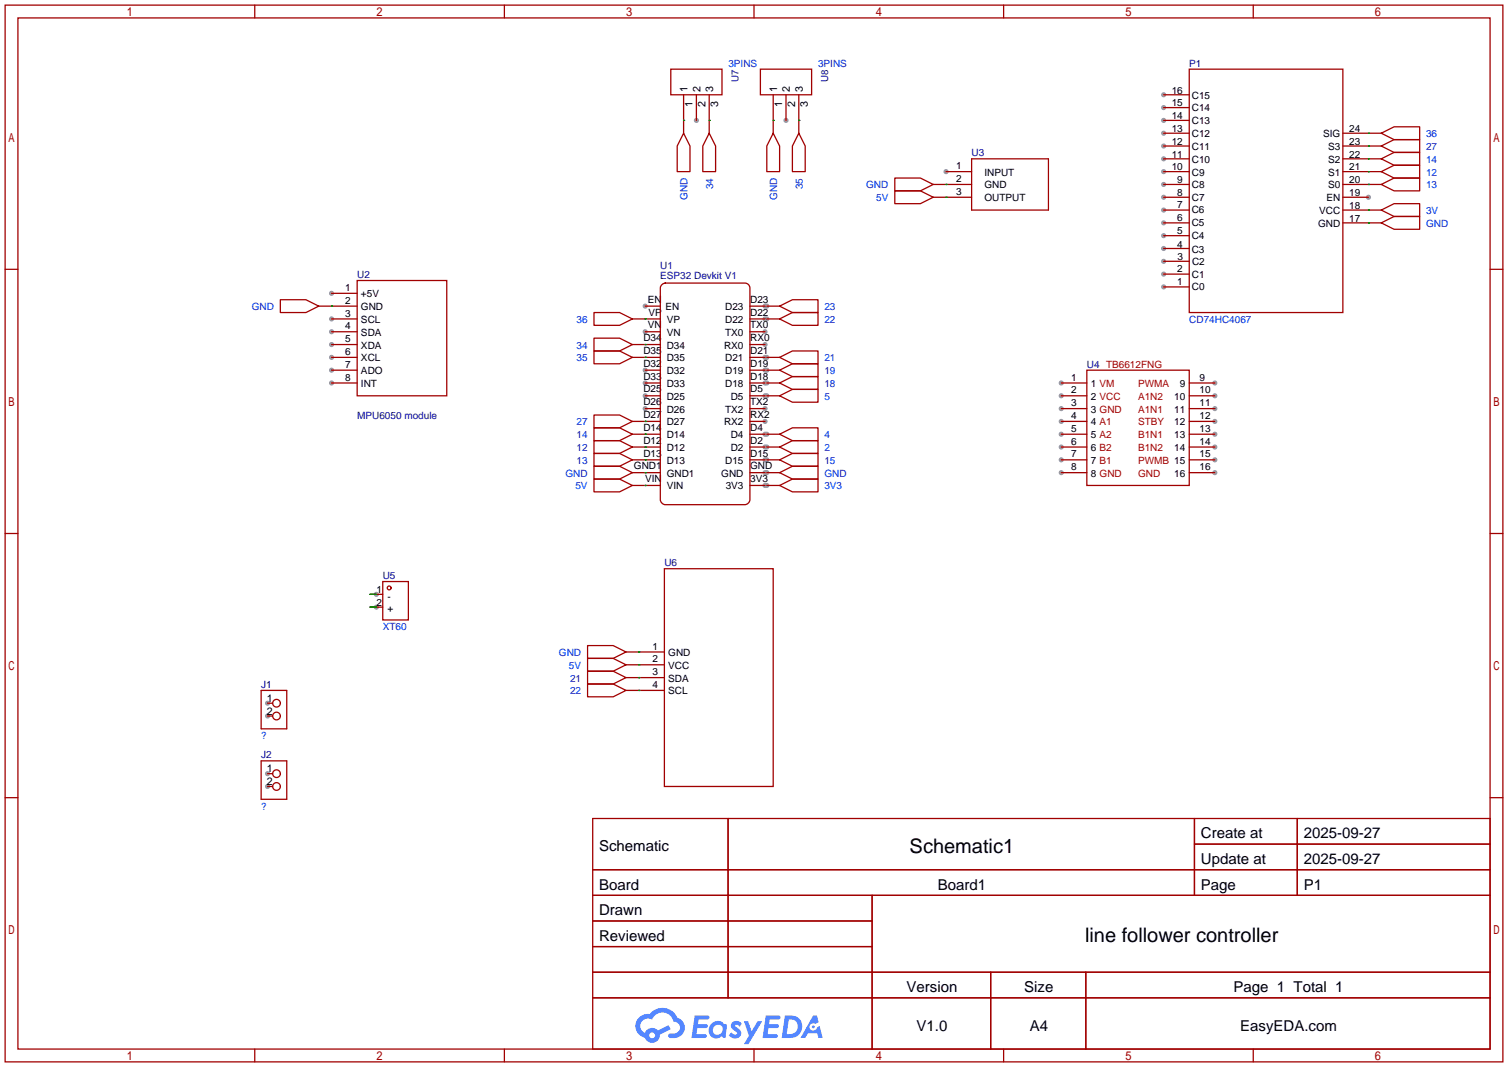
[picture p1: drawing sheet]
<svg xmlns="http://www.w3.org/2000/svg" width="299mm" height="212mm" viewBox="0 0 299 212" stroke-linecap="round" stroke-linejoin="round" font-family="sans-serif">
<g fill="#999">
<circle cx="128" cy="60.7" r=".51"/>
<circle cx="128" cy="65.8" r=".51"/>
<circle cx="128" cy="73.4" r=".51"/>
<circle cx="128" cy="75.9" r=".51"/>
<circle cx="128" cy="78.5" r=".51"/>
<circle cx="128" cy="81" r=".51"/>
<circle cx="151.8" cy="60.7" r=".51"/>
<circle cx="151.8" cy="63.2" r=".51"/>
<circle cx="151.8" cy="65.8" r=".51"/>
<circle cx="151.8" cy="68.3" r=".51"/>
<circle cx="151.8" cy="70.9" r=".51"/>
<circle cx="151.8" cy="73.4" r=".51"/>
<circle cx="151.8" cy="75.9" r=".51"/>
<circle cx="151.8" cy="78.5" r=".51"/>
<circle cx="151.8" cy="81" r=".51"/>
<circle cx="151.8" cy="83.6" r=".51"/>
<circle cx="151.8" cy="86.1" r=".51"/>
<circle cx="151.8" cy="88.6" r=".51"/>
<circle cx="151.8" cy="91.2" r=".51"/>
<circle cx="151.8" cy="93.7" r=".51"/>
<circle cx="151.8" cy="96.3" r=".51"/>
<circle cx="65.8" cy="58.2" r=".51"/>
<circle cx="65.8" cy="63.2" r=".51"/>
<circle cx="65.8" cy="65.8" r=".51"/>
<circle cx="65.8" cy="68.3" r=".51"/>
<circle cx="65.8" cy="70.9" r=".51"/>
<circle cx="65.8" cy="73.4" r=".51"/>
<circle cx="65.8" cy="75.9" r=".51"/>
<circle cx="187.7" cy="34" r=".51"/>
<circle cx="210.6" cy="75.9" r=".51"/>
<circle cx="210.6" cy="78.5" r=".51"/>
<circle cx="210.6" cy="81" r=".51"/>
<circle cx="210.6" cy="83.6" r=".51"/>
<circle cx="210.6" cy="86.1" r=".51"/>
<circle cx="210.6" cy="88.6" r=".51"/>
<circle cx="210.6" cy="91.2" r=".51"/>
<circle cx="210.6" cy="93.7" r=".51"/>
<circle cx="241" cy="75.9" r=".51"/>
<circle cx="241" cy="78.5" r=".51"/>
<circle cx="241" cy="81" r=".51"/>
<circle cx="241" cy="83.6" r=".51"/>
<circle cx="241" cy="86.1" r=".51"/>
<circle cx="241" cy="88.6" r=".51"/>
<circle cx="241" cy="91.2" r=".51"/>
<circle cx="241" cy="93.7" r=".51"/>
<circle cx="138.2" cy="23.9" r=".51"/>
<circle cx="152.1" cy="96.3" r=".51"/>
<circle cx="152.1" cy="93.7" r=".51"/>
<circle cx="152.1" cy="63.2" r=".51"/>
<circle cx="152.1" cy="70.9" r=".51"/>
<circle cx="230.9" cy="56.9" r=".51"/>
<circle cx="230.9" cy="54.4" r=".51"/>
<circle cx="230.9" cy="51.8" r=".51"/>
<circle cx="230.9" cy="49.3" r=".51"/>
<circle cx="230.9" cy="46.7" r=".51"/>
<circle cx="230.9" cy="44.2" r=".51"/>
<circle cx="230.9" cy="41.7" r=".51"/>
<circle cx="230.9" cy="39.1" r=".51"/>
<circle cx="230.9" cy="36.6" r=".51"/>
<circle cx="230.9" cy="34" r=".51"/>
<circle cx="230.9" cy="31.5" r=".51"/>
<circle cx="230.9" cy="29" r=".51"/>
<circle cx="230.9" cy="26.4" r=".51"/>
<circle cx="230.9" cy="23.9" r=".51"/>
<circle cx="230.9" cy="21.3" r=".51"/>
<circle cx="230.9" cy="18.8" r=".51"/>
<circle cx="271.5" cy="39.1" r=".51"/>
<circle cx="156" cy="23.9" r=".51"/>
<circle cx="152.1" cy="91.2" r=".51"/>
<circle cx="152.1" cy="88.6" r=".51"/>
<circle cx="152.1" cy="86.1" r=".51"/>
<circle cx="152.1" cy="78.5" r=".51"/>
<circle cx="152.1" cy="75.9" r=".51"/>
<circle cx="152.1" cy="73.4" r=".51"/>
<circle cx="152.1" cy="60.7" r=".51"/>
<circle cx="53.1" cy="139.4" r=".51"/>
<circle cx="53.1" cy="142" r=".51"/>
<circle cx="53.1" cy="153.4" r=".51"/>
<circle cx="53.1" cy="156" r=".51"/>
<circle cx="74.7" cy="117.9" r=".51"/>
<circle cx="74.7" cy="120.4" r=".51"/>
</g>
<g fill="none" stroke="#a10000" stroke-width=".25">
<path d="M1 1h297.2v209.6h-297.2zM3.6 3.6h292.1v204.4h-292.1zM50.5 1v2.6M100.1 1v2.6M149.6 1v2.6M199.1 1v2.6M248.7 1v2.6M1 53.4h2.6M295.7 53.4h2.5M1 105.8h2.6M295.7 105.8h2.5M1 158.2h2.6"/>
<path d="M295.7 158.2h2.5M117.6 162.3h178.1v45.7h-178.1zM117.6 172.5h178.1M117.6 177.5h178.1M144.5 162.3v35.6M173 177.5v30.5M237 162.3v15.2M237 167.4h58.7M257.4 162.3v15.2M117.6 182.6h55.4M117.6 192.8h178.1M117.6 187.7h55.4"/>
<path d="M117.6 197.9h178.1M196.6 192.8v15.2M215.4 192.8v15.2M50.5 208v2.6M100.1 208v2.6M149.6 208v2.6M199.1 208v2.6M248.7 208v2.6"/>
</g>
<g fill="#5487ff">
<path d="M145.3 202.7a1.3 1.3 0 0 1 1.9 .3l-.4 .6a.54 .54 0 0 0-.9-.2l.1 .2a1.58 1.58 0 0 1 1 1.5 1.43 1.43 0 0 1-2.4 .2l.5-.6a.64 .64 0 0 0 .5 .5 .64 .64 0 0 0 .7-.3l-.2-.2a1.35 1.35 0 0 1-.9-1.8z"/>
<path d="M147.6 202.5h.9l.6 2 1.2-2h.9l-2.7 4.6h-.9l1-1.7z"/>
<path d="M137.8 201.4h1.7a1.31 1.31 0 0 1 1.2 .2 .4 .4 0 0 1-.3 .5l-1.8 .1-.1 .9h1.6a.4 .4 0 0 1 .4 .4 .4 .4 0 0 1-.5 .4h-1.6l-.2 1.2h.8a1.23 1.23 0 0 1 1.2 .2 .39 .39 0 0 1-.4 .5h-2.6z"/>
<path d="M151.9 201.4h1.7a1.32 1.32 0 0 1 1.2 .2 .39 .39 0 0 1-.3 .5l-1.8 .1-.1 .9h1.6a.4 .4 0 0 1 .4 .4 .4 .4 0 0 1-.4 .4h-1.7l-.2 1.2h.8a1.23 1.23 0 0 1 1.2 .1 .39 .39 0 0 1-.4 .6h-2.6z"/>
<path d="M161.3 201.4h.8l.3 1.3-.6 .4a.75 .75 0 0 0-1.1 .3 .75 .75 0 0 0 .5 1 .75 .75 0 0 0 .9-.7l.5-.2 .6 2.3h-.8l-.3-.9h-1.8l-.5 .9h-1z"/>
<path d="M155.7 201.4l-.6 4.4h1.5a2.27 2.27 0 0 0 2.6-2.2 2.27 2.27 0 0 0-2.7-2.2zM156.5 202.1a1.5 1.5 0 0 1 1.8 1.6 1.5 1.5 0 0 1-1.9 1.4h-.3z"/>
<path d="M141.2 203a1.6 1.6 0 0 0-.3 2.3 1.6 1.6 0 0 0 2.3 .2l.7 .3 .3-2.4-.1-.3-.5-.1a1.58 1.58 0 0 0-2.4 0zM141.8 203.5a.99 .99 0 0 1 1.6 .3 .99 .99 0 0 1-.9 1.4 .94 .94 0 0 1-1-.6 .94 .94 0 0 1 .3-1.1z"/>
<path d="M126.8 201.8a2.37 2.37 0 0 0 1.1 4 1.54 1.54 0 0 0 1.8 1 1.54 1.54 0 0 0 1.2-1.6l2.2-1.1-.5-.8-2 1a1.57 1.57 0 0 0-2.7 .5 1.5 1.5 0 0 1-.7-2.1 1.5 1.5 0 0 1 2.2-.5 2.23 2.23 0 0 1 2.3-1.4 2.23 2.23 0 0 1 2 1.8 1.16 1.16 0 0 1 1.2 1.1 1.16 1.16 0 0 1-1.1 1.2h-.7a.47 .47 0 0 0-.5 .4 .47 .47 0 0 0 .4 .5 2.17 2.17 0 0 0 2.5-.9 2.17 2.17 0 0 0-.3-2.7l-.8-.4a3.2 3.2 0 0 0-5.5-.7l-1.1 .1zM128.8 205.3a.6 .6 0 0 1 1.2 0 .6 .6 0 0 1-1.2 0z"/>
<circle cx="161.4" cy="203.6" r=".28"/>
</g>
<g fill="none" stroke="#a10000" stroke-width=".25">
<path d="M133.1 13.7h10.2v5.1h-10.2zM135.6 18.8v7.6M138.2 18.8v5.1M140.7 18.8v7.6M150.9 13.7h10.1v5.1h-10.1zM153.4 18.8v7.6M156 18.8v5.1M158.5 18.8v7.6M230.9 18.8h5.1M236 13.7h30.4v48.3h-30.4zM135.6 26.4l1.3 2.6v5h-2.5v-5zM140.7 26.4l1.3 2.6v5h-2.6v-5z"/>
<path d="M153.4 26.4l1.3 2.6v5h-2.6v-5zM158.5 26.4l1.3 2.6v5h-2.6v-5zM177.5 35.3h5.1l2.6 1.3-2.6 1.2h-5.1zM177.5 37.8h5.1l2.6 1.3-2.6 1.3h-5.1zM185.2 36.6h7.6M185.2 39.1h7.6M187.7 34h5.1M192.8 31.5h15.2v10.2h-15.2zM230.9 31.5h5.1M230.9 34h5.1M230.9 36.6h5.1M230.9 39.1h5.1"/>
<path d="M230.9 29h5.1M230.9 26.4h5.1M230.9 23.9h5.1M230.9 21.3h5.1M266.4 31.5h7.7M266.4 34h7.7M266.4 36.6h7.7M266.4 39.1h5.1M266.4 29h7.7M266.4 26.4h7.7M274.1 26.4l2.5-1.3h5.1v2.6h-5.1zM274.1 29l2.5-1.3h5.1v2.5h-5.1z"/>
<path d="M274.1 31.5l2.5-1.3h5.1v2.6h-5.1zM274.1 36.6l2.5-1.3h5.1v2.5h-5.1zM274.1 34l2.5-1.2h5.1v2.5h-5.1zM55.6 59.4h5.1l2.5 1.3-2.5 1.3h-5.1zM65.8 58.2h5.1M70.9 55.6h17.7v22.9h-17.7zM131.3 56.4l.7-.3h15.8a1 1 0 0 1 1 1v42a1.07 1.07 0 0 1-1 1h-15.8a1.07 1.07 0 0 1-1-1v-42zM230.9 41.7h5.1M230.9 56.9h5.1M230.9 54.4h5.1M230.9 51.8h5.1M230.9 49.3h5.1"/>
<path d="M230.9 46.7h5.1M230.9 44.2h5.1M266.4 41.7h7.7M266.4 44.2h7.7M274.1 41.7l2.5-1.3h5.1v2.5h-5.1zM274.1 44.2l2.5-1.3h5.1v2.6h-5.1zM63.2 60.7h7.7M65.8 63.2h5.1M65.8 65.8h5.1M65.8 68.3h5.1M65.8 70.9h5.1M65.8 73.4h5.1"/>
<path d="M65.8 75.9h5.1M117.9 67.1h5l2.6 1.2-2.6 1.3h-5zM117.9 69.6h5l2.6 1.3-2.6 1.2h-5zM117.9 62h5l2.6 1.2-2.6 1.3h-5zM125.5 63.2h5.5M125.5 68.3h5.5M125.5 70.9h5.5M128 60.7h3M128 65.8h3M128 73.4h3M128 75.9h3M128 78.5h3"/>
<path d="M148.8 60.7h3M148.8 63.2h3M148.8 65.8h3M148.8 68.3h3M148.8 70.9h3M148.8 73.4h3M148.8 75.9h3M148.8 78.5h3M152.1 60.7h2.6M152.1 63.2h2.6M152.1 70.9h2.6M152.1 73.4h2.6"/>
<path d="M152.1 75.9h2.6M152.1 78.5h2.6M154.7 63.2l2.5-1.2h5.1v2.5h-5.1zM154.7 70.9l2.5-1.3h5.1v2.5h-5.1zM154.7 78.5l2.5-1.3h5.1v2.6h-5.1zM154.7 75.9l2.5-1.2h5.1v2.5h-5.1zM154.7 73.4l2.5-1.3h5.1v2.6h-5.1zM154.7 60.7l2.5-1.3h5.1v2.6h-5.1zM210.6 75.9h5M210.6 78.5h5M215.6 73.4h20.4v22.9h-20.4zM236 75.9h5"/>
<path d="M236 78.5h5M117.9 95h5l2.6 1.3-2.6 1.2h-5zM117.9 92.5h5l2.6 1.2-2.6 1.3h-5zM117.9 89.9h5l2.6 1.3-2.6 1.3h-5zM117.9 87.4h5l2.6 1.2-2.6 1.3h-5zM117.9 84.8h5l2.6 1.3-2.6 1.3h-5zM117.9 82.3h5l2.6 1.3-2.6 1.2h-5zM125.5 83.6h5.5M125.5 86.1h5.5M125.5 88.6h5.5M125.5 91.2h5.5M125.5 93.7h5.5"/>
<path d="M125.5 96.3h5.5M128 81h3M148.8 81h3M148.8 83.6h3M148.8 86.1h3M148.8 88.6h3M148.8 91.2h3M148.8 93.7h3M148.8 96.3h3M152.1 86.1h2.6M152.1 88.6h2.6M152.1 91.2h2.6"/>
<path d="M152.1 93.7h2.6M152.1 96.3h2.6M154.7 96.3l2.5-1.3h5.1v2.5h-5.1zM154.7 93.7l2.5-1.2h5.1v2.5h-5.1zM154.7 91.2l2.5-1.3h5.1v2.6h-5.1zM154.7 88.6l2.5-1.2h5.1v2.5h-5.1zM154.7 86.1l2.5-1.3h5.1v2.6h-5.1zM210.6 81h5M210.6 83.6h5M210.6 86.1h5M210.6 88.6h5M210.6 91.2h5"/>
<path d="M210.6 93.7h5M236 81h5M236 83.6h5M236 86.1h5M236 88.6h5M236 91.2h5M236 93.7h5M73.4 117.9h2.5M75.9 115.3h5.1v7.6h-5.1zM131.8 112.8h21.6v43.2h-21.6zM51.8 136.9h5.1v7.6h-5.1zM53.1 139.4h1"/>
<path d="M73.4 120.4h2.5M116.6 128h5.1l2.5 1.3-2.5 1.3h-5.1zM116.6 130.6h5.1l2.5 1.2-2.5 1.3h-5.1zM116.6 133.1h5.1l2.5 1.3-2.5 1.2h-5.1zM116.6 135.6h5.1l2.5 1.3-2.5 1.3h-5.1zM124.2 129.3h7.6M124.2 131.8h7.6M124.2 134.4h7.6M124.2 136.9h7.6M51.8 150.9h5.1v7.6h-5.1zM53.1 142h1M53.1 153.4h1"/>
<path d="M53.1 156h1"/>
<circle cx="77.2" cy="116.6" r=".38"/>
<circle cx="54.9" cy="139.4" r=".76"/>
<circle cx="54.9" cy="142" r=".76"/>
<circle cx="54.9" cy="153.4" r=".76"/>
<circle cx="54.9" cy="156" r=".76"/>
</g>
<g fill="none" stroke="#008700" stroke-width=".25">
<path d="M135.6 23.9h.1M140.7 23.9h.1M153.4 23.9h.1M158.5 23.9h.1M187.7 36.6h.1M187.7 39.1h.1M271.5 26.4h.1M271.5 29h.1M271.5 31.5h.1M271.5 34h.1M271.5 36.6h.1M271.5 41.7h.1"/>
<path d="M271.5 44.2h.1M65.8 60.7h.1M128 68.3h.1M128 70.9h.1M128 63.2h.1M128 96.3h.1M128 93.7h.1M128 91.2h.1M128 88.6h.1M128 86.1h.1M128 83.6h.1M73.4 117.9h1.3"/>
<path d="M73.4 120.4h1.3M126.7 129.3h.1M126.7 131.8h.1M126.7 134.4h.1M126.7 136.9h.1"/>
</g>
<g font-size="4">
<text x="180.5" y="169.1">Schematic1</text>
<text x="215.3" y="186.8">line follower controller</text>
</g>
<g font-size="3">
<text x="238.3" y="166.3">Create at</text>
<text x="258.7" y="166.3">2025-09-27</text>
<text x="118.9" y="168.8">Schematic</text>
<text x="238.3" y="171.3">Update at</text>
<text x="258.7" y="171.3">2025-09-27</text>
<text x="118.9" y="176.4">Board</text>
<text x="186.1" y="176.4">Board1</text>
<text x="238.3" y="176.4">Page</text>
<text x="258.7" y="176.4">P1</text>
<text x="118.9" y="181.5">Drawn</text>
<text x="118.9" y="186.6">Reviewed</text>
<text x="179.9" y="196.7">Version</text>
<text x="203.2" y="196.7">Size</text>
<text x="244.8" y="196.7">Page 1 Total 1</text>
<text x="181.9" y="204.4">V1.0</text>
<text x="204.3" y="204.4">A4</text>
<text x="246.1" y="204.4">EasyEDA.com</text>
</g>
<g font-size="2.1">
<text x="136.4" y="18.3" transform="rotate(-90 136.4 18.3)">1</text>
<text x="137.4" y="21.2" transform="rotate(-90 137.4 21.2)">1</text>
<text x="139" y="18.3" transform="rotate(-90 139 18.3)">2</text>
<text x="140" y="21.2" transform="rotate(-90 140 21.2)">2</text>
<text x="141.5" y="18.3" transform="rotate(-90 141.5 18.3)">3</text>
<text x="142.5" y="21.2" transform="rotate(-90 142.5 21.2)">3</text>
<text x="154.2" y="18.3" transform="rotate(-90 154.2 18.3)">1</text>
<text x="155.2" y="21.2" transform="rotate(-90 155.2 21.2)">1</text>
<text x="156.7" y="18.3" transform="rotate(-90 156.7 18.3)">2</text>
<text x="157.8" y="21.2" transform="rotate(-90 157.8 21.2)">2</text>
<text x="159.3" y="18.3" transform="rotate(-90 159.3 18.3)">3</text>
<text x="160.3" y="21.2" transform="rotate(-90 160.3 21.2)">3</text>
<text x="52.9" y="139.2">1</text>
<text x="52.9" y="141.7">2</text>
<text x="52.9" y="153.1">1</text>
<text x="52.9" y="155.7">2</text>
</g>
<g font-size="2" fill="#00f">
<text x="144.5" y="13.2">3PINS</text>
<text x="162.3" y="13.2">3PINS</text>
<text x="283" y="27.2">36</text>
<text x="283" y="29.7">27</text>
<text x="283" y="32.3">14</text>
<text x="283" y="34.8">12</text>
<text x="136.4" y="39.7" transform="rotate(-90 136.4 39.7)">GND</text>
<text x="141.5" y="37.5" transform="rotate(-90 141.5 37.5)">34</text>
<text x="154.2" y="39.7" transform="rotate(-90 154.2 39.7)">GND</text>
<text x="159.3" y="37.5" transform="rotate(-90 159.3 37.5)">35</text>
<text x="171.9" y="37.4">GND</text>
<text x="173.8" y="39.9">5V</text>
<text x="283" y="37.4">13</text>
<text x="283" y="42.4">3V</text>
<text x="283" y="45">GND</text>
<text x="49.9" y="61.5">GND</text>
<text x="114.4" y="64">36</text>
<text x="163.6" y="64">22</text>
<text x="163.6" y="61.5">23</text>
<text x="236" y="64">CD74HC4067</text>
<text x="114.4" y="69.1">34</text>
<text x="114.4" y="71.7">35</text>
<text x="163.6" y="71.7">21</text>
<text x="163.6" y="76.7">18</text>
<text x="163.6" y="74.2">19</text>
<text x="163.6" y="79.3">5</text>
<text x="114.4" y="89.4">12</text>
<text x="114.4" y="86.9">14</text>
<text x="114.4" y="84.4">27</text>
<text x="163.6" y="89.4">2</text>
<text x="163.6" y="86.9">4</text>
<text x="112.2" y="94.5">GND</text>
<text x="114.4" y="92">13</text>
<text x="163.6" y="94.5">GND</text>
<text x="163.6" y="92">15</text>
<text x="114.2" y="97.1">5V</text>
<text x="163.6" y="97.1">3V3</text>
<text x="75.9" y="125">XT60</text>
<text x="110.9" y="130.1">GND</text>
<text x="112.9" y="132.6">5V</text>
<text x="113.1" y="135.2">21</text>
<text x="113.1" y="137.7">22</text>
<text x="51.8" y="146.6">?</text>
<text x="51.8" y="160.6">?</text>
</g>
<g font-size="2" fill="#000080">
<text x="236" y="13.2">P1</text>
<text x="192.8" y="31">U3</text>
<text x="131" y="53.4">U1</text>
<text x="70.9" y="55.1">U2</text>
<text x="131" y="55.4">ESP32 Devkit V1</text>
<text x="215.6" y="72.9">U4 TB6612FNG</text>
<text x="70.9" y="83.1">MPU6050 module</text>
<text x="131.8" y="112.3">U6</text>
<text x="75.9" y="114.8">U5</text>
<text x="51.8" y="136.4">J1</text>
<text x="51.8" y="150.4">J2</text>
</g>
<g font-size="2">
<text x="232.5" y="23.6">14</text>
<text x="232.5" y="21.1">15</text>
<text x="232.5" y="18.6">16</text>
<text x="236.5" y="22.1">C14</text>
<text x="236.5" y="19.6">C15</text>
<text x="232.5" y="28.7">12</text>
<text x="232.5" y="26.2">13</text>
<text x="236.5" y="29.7">C11</text>
<text x="236.5" y="27.2">C12</text>
<text x="236.5" y="24.6">C13</text>
<text x="262.5" y="27.2">SIG</text>
<text x="263.5" y="29.7">S3</text>
<text x="267.7" y="28.7">23</text>
<text x="267.7" y="26.2">24</text>
<text x="189.7" y="33.6">1</text>
<text x="195.3" y="34.8">INPUT</text>
<text x="232.5" y="33.8">10</text>
<text x="232.5" y="31.3">11</text>
<text x="236.5" y="34.8">C9</text>
<text x="236.5" y="32.3">C10</text>
<text x="263.5" y="34.8">S1</text>
<text x="263.5" y="32.3">S2</text>
<text x="267.7" y="33.8">21</text>
<text x="267.7" y="31.3">22</text>
<text x="189.7" y="36.1">2</text>
<text x="189.7" y="38.6">3</text>
<text x="195.3" y="37.4">GND</text>
<text x="195.3" y="39.9">OUTPUT</text>
<text x="233.6" y="41.3">7</text>
<text x="233.6" y="38.9">8</text>
<text x="233.6" y="36.3">9</text>
<text x="236.5" y="39.9">C7</text>
<text x="236.5" y="37.3">C8</text>
<text x="263.2" y="39.9">EN</text>
<text x="263.5" y="37.3">S0</text>
<text x="267.7" y="41.4">18</text>
<text x="267.7" y="38.9">19</text>
<text x="267.7" y="36.3">20</text>
<text x="233.6" y="46.4">5</text>
<text x="233.6" y="43.9">6</text>
<text x="236.5" y="47.4">C4</text>
<text x="236.5" y="44.9">C5</text>
<text x="236.5" y="42.3">C6</text>
<text x="261.5" y="45">GND</text>
<text x="261.8" y="42.4">VCC</text>
<text x="267.7" y="44">17</text>
<text x="233.6" y="49.2">4</text>
<text x="233.6" y="51.5">3</text>
<text x="236.5" y="50.2">C3</text>
<text x="236.5" y="52.5">C2</text>
<text x="68.5" y="57.7">1</text>
<text x="71.6" y="59">+5V</text>
<text x="233.6" y="56.6">1</text>
<text x="233.6" y="54">2</text>
<text x="236.5" y="57.6">C0</text>
<text x="236.5" y="55">C1</text>
<text x="68.5" y="60.2">2</text>
<text x="68.5" y="62.8">3</text>
<text x="68.5" y="65.3">4</text>
<text x="71.6" y="61.5">GND</text>
<text x="71.6" y="64">SCL</text>
<text x="128.5" y="60">EN</text>
<text x="128.5" y="65.1">VN</text>
<text x="128.7" y="62.6">VP</text>
<text x="132" y="61.5">EN</text>
<text x="132.3" y="64">VP</text>
<text x="143.9" y="61.5">D23</text>
<text x="143.9" y="64">D22</text>
<text x="148.8" y="60">D23</text>
<text x="148.8" y="62.6">D22</text>
<text x="148.8" y="65.1">TX0</text>
<text x="68.5" y="67.8">5</text>
<text x="68.5" y="70.4">6</text>
<text x="71.6" y="66.6">SDA</text>
<text x="71.6" y="69.1">XDA</text>
<text x="71.6" y="71.7">XCL</text>
<text x="127.7" y="67.7">D34</text>
<text x="127.7" y="70.2">D35</text>
<text x="132.3" y="66.6">VN</text>
<text x="132.3" y="69.1">D34</text>
<text x="132.3" y="71.7">D35</text>
<text x="143.7" y="69.1">RX0</text>
<text x="143.9" y="66.6">TX0</text>
<text x="143.9" y="71.7">D21</text>
<text x="148.8" y="67.7">RX0</text>
<text x="148.8" y="70.2">D21</text>
<text x="68.5" y="72.9">7</text>
<text x="68.5" y="75.5">8</text>
<text x="71.6" y="74.2">ADO</text>
<text x="71.6" y="76.7">INT</text>
<text x="127.7" y="72.7">D32</text>
<text x="127.7" y="75.3">D33</text>
<text x="127.7" y="77.8">D25</text>
<text x="132.3" y="74.2">D32</text>
<text x="132.3" y="76.7">D33</text>
<text x="143.9" y="74.2">D19</text>
<text x="143.9" y="76.7">D18</text>
<text x="148.8" y="72.7">D19</text>
<text x="148.8" y="75.3">D18</text>
<text x="148.8" y="77.8">D5</text>
<text x="212.5" y="75.5">1</text>
<text x="216.4" y="76.7">1 VM</text>
<text x="234.1" y="76.7">9</text>
<text x="238" y="75.5">9</text>
<text x="127.7" y="80.4">D26</text>
<text x="127.7" y="82.9">D27</text>
<text x="132.3" y="79.3">D25</text>
<text x="132.3" y="81.8">D26</text>
<text x="143.9" y="81.8">TX2</text>
<text x="145" y="79.3">D5</text>
<text x="148.8" y="80.4">TX2</text>
<text x="148.8" y="82.9">RX2</text>
<text x="212.5" y="78">2</text>
<text x="212.5" y="80.5">3</text>
<text x="212.5" y="83.1">4</text>
<text x="216.4" y="79.3">2 VCC</text>
<text x="216.4" y="81.8">3 GND</text>
<text x="233" y="79.3">10</text>
<text x="233" y="81.8">11</text>
<text x="238" y="78">10</text>
<text x="238" y="80.5">11</text>
<text x="238" y="83.1">12</text>
<text x="127.7" y="85.4">D14</text>
<text x="127.7" y="88">D12</text>
<text x="132.3" y="84.4">D27</text>
<text x="132.3" y="86.9">D14</text>
<text x="132.3" y="89.4">D12</text>
<text x="143.7" y="84.4">RX2</text>
<text x="145" y="86.9">D4</text>
<text x="145" y="89.4">D2</text>
<text x="148.8" y="85.4">D4</text>
<text x="148.8" y="88">D2</text>
<text x="212.5" y="85.6">5</text>
<text x="212.5" y="88.2">6</text>
<text x="216.4" y="84.4">4 A1</text>
<text x="216.4" y="86.9">5 A2</text>
<text x="216.4" y="89.4">6 B2</text>
<text x="233" y="84.4">12</text>
<text x="233" y="86.9">13</text>
<text x="233" y="89.4">14</text>
<text x="238" y="85.6">13</text>
<text x="238" y="88.2">14</text>
<text x="125.8" y="93.1">GND1</text>
<text x="127.7" y="90.5">D13</text>
<text x="128" y="95.6">VIN</text>
<text x="132.3" y="92">D13</text>
<text x="132.3" y="94.5">GND1</text>
<text x="143.1" y="94.5">GND</text>
<text x="143.9" y="92">D15</text>
<text x="148.8" y="90.5">D15</text>
<text x="148.8" y="93.1">GND</text>
<text x="148.8" y="95.6">3V3</text>
<text x="212.5" y="90.7">7</text>
<text x="212.5" y="93.2">8</text>
<text x="216.4" y="92">7 B1</text>
<text x="216.4" y="94.5">8 GND</text>
<text x="233" y="94.5">16</text>
<text x="238" y="90.7">15</text>
<text x="238" y="93.2">16</text>
<text x="132.3" y="97.1">VIN</text>
<text x="144" y="97.1">3V3</text>
<text x="74.7" y="117.6">1</text>
<text x="76.9" y="118.9">-</text>
<text x="74.7" y="120.2">2</text>
<text x="76.9" y="121.4">+</text>
<text x="129.5" y="128.8">1</text>
<text x="129.5" y="131.3">2</text>
<text x="132.6" y="130.1">GND</text>
<text x="129.5" y="133.9">3</text>
<text x="129.5" y="136.4">4</text>
<text x="132.6" y="132.6">VCC</text>
<text x="132.6" y="135.2">SDA</text>
<text x="132.6" y="137.7">SCL</text>
</g>
<g font-size="2" fill="#a00000">
<text x="225.8" y="76.7">PWMA</text>
<text x="225.8" y="79.3">A1N2</text>
<text x="225.8" y="81.8">A1N1</text>
<text x="225.8" y="84.4">STBY</text>
<text x="225.8" y="86.9">B1N1</text>
<text x="225.8" y="89.4">B1N2</text>
<text x="225.8" y="92">PWMB 15</text>
<text x="225.8" y="94.5">GND</text>
</g>
<g font-size="1.9" fill="#000080">
<text x="146.5" y="16.2" transform="rotate(-90 146.5 16.2)">U7</text>
<text x="164.3" y="16.2" transform="rotate(-90 164.3 16.2)">U8</text>
</g>
</svg>
